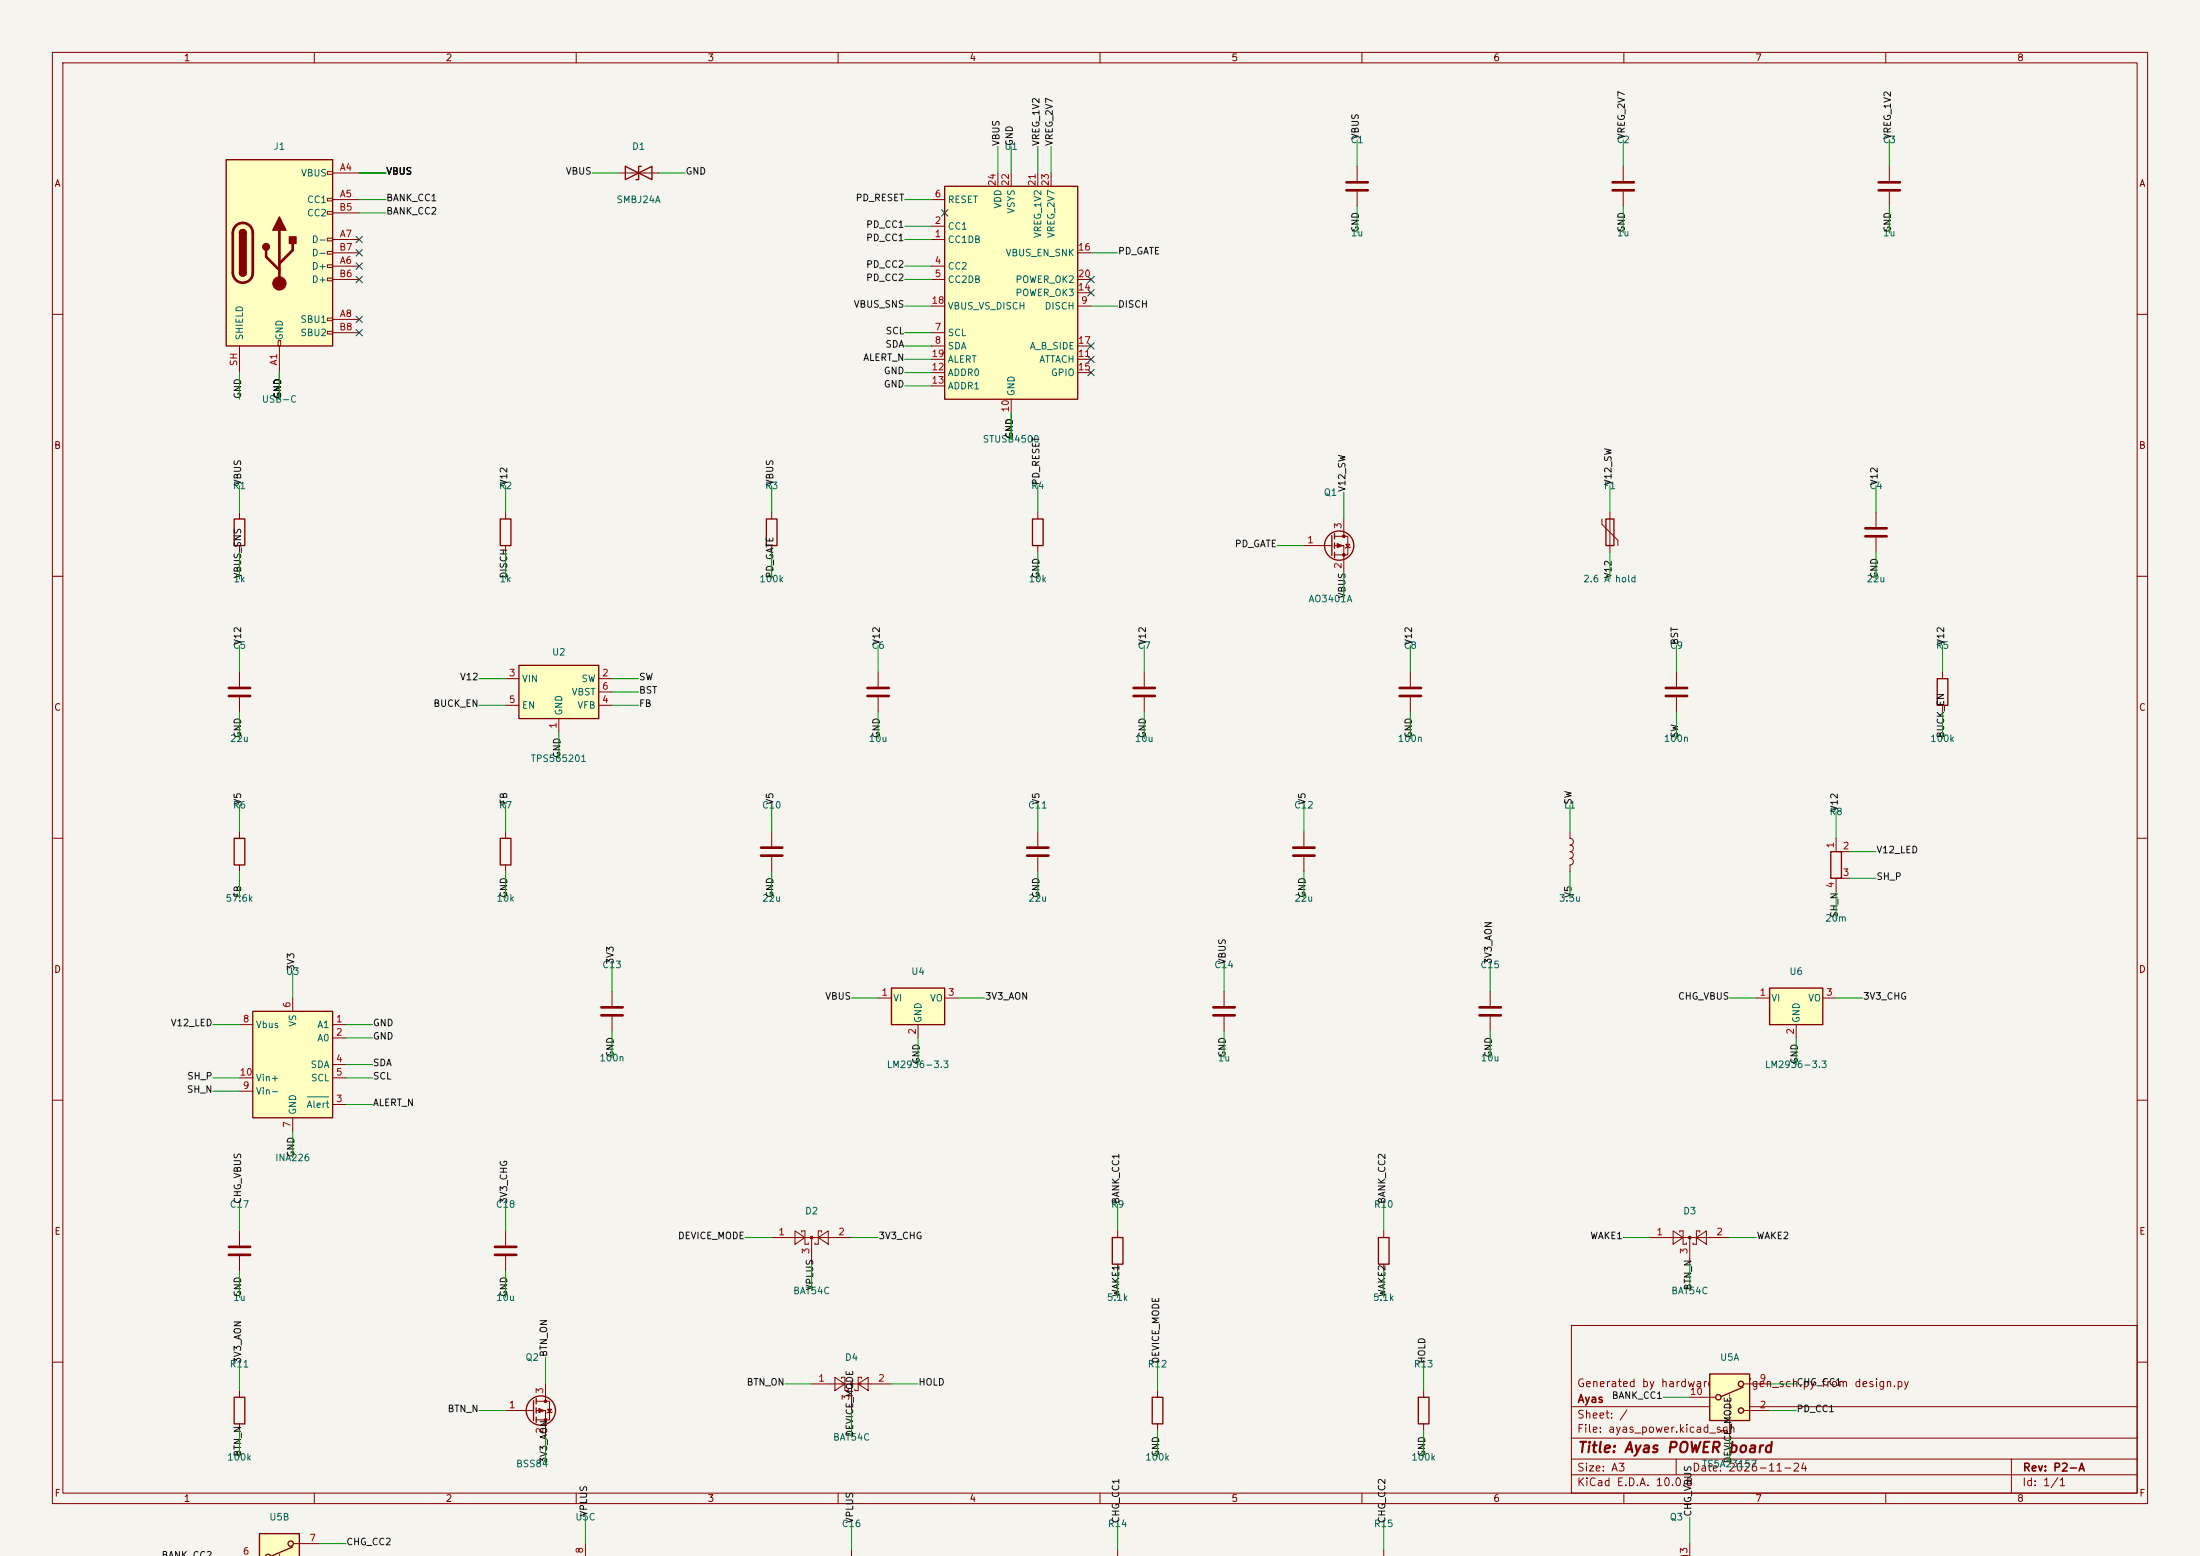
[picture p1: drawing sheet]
<svg xmlns="http://www.w3.org/2000/svg" width="420mm" height="297mm" viewBox="0 0 420 297" stroke-linecap="round" stroke-linejoin="round" font-family="sans-serif">
<path d="M0 0h420v297h-420z" fill="#f5f4ef" stroke="#f5f4ef" stroke-width=".19"/>
<g fill="none" stroke="#840000" stroke-width=".19">
<path d="M10 10h400v277h-400zM12 12h396v273h-396zM60 10v2M110 10v2M160 10v2M210 10v2M260 10v2M310 10v2M360 10v2M10 60h2M408 60h2M10 110h2"/>
<path d="M408 110h2M10 160h2M96.5 158.8v1.2M147.3 158.8v2.7M408 160h2M96.5 165.1v1.3M147.3 163.6v2.8M10 210h2M408 210h2M300 253h108v32h-108zM10 260h2M300 278.5h108"/>
<path d="M300 274.5h108M300 268.5h108M320 278.5v3M384 278.5v6.5M408 260h2M60 285v2M110 285v2M160 285v2M210 285v2M260 285v2M300 281.5h108M310 285v2"/>
<path d="M360 285v2"/>
</g>
<path d="M95.5 160h2v5.1h-2z" fill="none" stroke="#840000" stroke-width=".25"/>
<path d="M145.3 161.8h4.1M145.3 163.3h4.1" fill="none" stroke="#840000" stroke-width=".51"/>
<path d="M48.3 193h15.2v20.4h-15.2z" fill="#ffffc2"/>
<path d="M48.3 193h15.2v20.4h-15.2z" fill="none" stroke="#840000" stroke-width=".25"/>
<path d="M45.7 195.6h2.6M55.9 190.5v2.5M63.5 195.6h2.5M63.5 198.1h2.5M45.7 205.7h2.6M45.7 208.3h2.6M55.9 213.4v2.5M63.5 210.8h2.5M63.5 203.2h2.5M63.5 205.7h2.5" fill="none" stroke="#840000" stroke-width=".19"/>
<path d="M58.7 209.4h4.1" fill="none" stroke="#006464" stroke-width=".19"/>
<path d="M180.3 35.6h25.4v40.6h-25.4z" fill="#ffffc2"/>
<path d="M180.3 35.6h25.4v40.6h-25.4z" fill="none" stroke="#840000" stroke-width=".25"/>
<g fill="none" stroke="#840000" stroke-width=".19">
<path d="M177.8 38.1h2.5M190.5 33v2.6M193 33v2.6M198.1 33v2.6M200.7 33v2.6M177.8 45.7h2.5M177.8 43.2h2.5M177.8 50.8h2.5M177.8 53.3h2.5M177.8 58.4h2.5M205.7 53.3h2.6M205.7 58.4h2.6"/>
<path d="M205.7 55.9h2.6M205.7 48.3h2.6M177.8 63.5h2.5M177.8 66h2.5M177.8 68.6h2.5M177.8 71.1h2.5M177.8 73.7h2.5M193 76.2v2.5M205.7 66h2.6M205.7 68.6h2.6M205.7 71.1h2.6M116.8 189.2v2.8"/>
<path d="M116.8 194.1v2.8"/>
</g>
<path d="M114.8 192.3h4.1M114.8 193.8h4.1" fill="none" stroke="#840000" stroke-width=".51"/>
<path d="M170.2 188.6h10.1v7h-10.1z" fill="#ffffc2"/>
<g fill="none" stroke="#840000" stroke-width=".25">
<path d="M44.7 99.1h2v5h-2zM95.5 99.1h2v5h-2zM44.7 160h2v5.1h-2zM170.2 188.6h10.1v7h-10.1zM44.7 266.7h2v5.1h-2zM101.9 267.3v3.8M102.4 267v1M102.4 268.7v1M102.4 270.5v1"/>
<circle cx="103.3" cy="269.2" r="2.79"/>
</g>
<g fill="none" stroke="#840000" stroke-width=".19">
<path d="M45.7 97.8v1.3M96.5 97.8v1.3M45.7 104.1v1.3M96.5 104.1v1.3M45.7 128.3v2.8M45.7 133.1v2.8M45.7 158.8v1.2M45.7 165.1v1.3M167.6 190.5h2.6M175.3 195.6v2.5M180.3 190.5h2.6M45.7 234.9v2.8"/>
<path d="M45.7 239.8v2.8M96.5 234.9v2.8M96.5 239.8v2.8M147.3 236.2h15.3M151.8 234.9l1.9 1.3-1.9 1.3zM153 235.2v-.3h.7v2.6h.6v-.3M154.9 236.2v5.1M156.2 236.2l1.9-1.3v2.6zM156.8 235.2v-.3h-.6v2.6h-.6v-.3M45.7 265.4v1.3M45.7 271.8v1.2M96.5 269.2h5.4"/>
<path d="M102.4 267.5h2.5v3.5h-2.5M102.4 269.2h1.7v5.1M104.1 264.2v3.3M104.5 269h.8l-.4 .6zM105.4 269.5l-1 .2"/>
</g>
<path d="M43.7 131.3h4.1M43.7 132.8h4.1M43.7 238h4.1M43.7 239.5h4.1M94.5 238h4.1M94.5 239.5h4.1" fill="none" stroke="#840000" stroke-width=".51"/>
<g fill="#840000" stroke="#840000" stroke-width=".19">
<path d="M102.9 268.9l1 .3-1 .4z"/>
<circle cx="104.1" cy="267.5" r=".25"/>
<circle cx="104.1" cy="271" r=".25"/>
<circle cx="154.9" cy="236.2" r=".25"/>
</g>
<path d="M99.1 127h15.2v10.2h-15.2z" fill="#ffffc2"/>
<path d="M119.4 31.8v2.5l5.1-2.5v2.5zM122.4 31.8h-.5v2.5h-.5M146.3 99.1h2v5h-2zM99.1 127h15.2v10.2h-15.2z" fill="none" stroke="#840000" stroke-width=".25"/>
<g fill="none" stroke="#840000" stroke-width=".19">
<path d="M118.1 33h7.6M259.1 31.8v2.7M259.1 36.6v2.8M147.3 97.8v1.3M147.3 104.1v1.3M96.5 129.5h2.6M96.5 134.6h2.6M106.7 137.2v2.5M114.3 129.5h2.5M114.3 134.6h2.5M114.3 132.1h2.5M167.6 128.3v2.8"/>
<path d="M167.6 133.1v2.8M154.9 264.2h15.3M159.4 262.9l1.9 1.3-1.9 1.2zM160.7 263.1v-.2h.6v2.5h.6v-.2M162.6 264.2v5M163.8 264.2l1.9-1.3v2.5zM164.5 263.1v-.2h-.7v2.5h-.6v-.2M111.8 294.6v2.5M162.6 295.9v1.2"/>
</g>
<path d="M257 34.8h4.1M257 36.3h4.1M165.6 131.3h4.1M165.6 132.8h4.1" fill="none" stroke="#840000" stroke-width=".51"/>
<circle cx="162.6" cy="264.2" r=".25" fill="#840000" stroke="#840000" stroke-width=".19"/>
<path d="M43.2 30.5h20.3v35.5h-20.3z" fill="#ffffc2"/>
<g fill="none" stroke="#840000" stroke-width=".19">
<path d="M62.5 32.8h1v.5h-1zM62.5 37.8h1v.6h-1zM63.5 33h5.1M63.5 38.1h5.1M309.9 31.8v2.7M309.9 36.6v2.8M360.7 31.8v2.7M360.7 36.6v2.8M62.5 40.4h1v.5h-1zM62.5 45.5h1v.5h-1zM62.5 48h1v.5h-1zM62.5 50.5h1v.6h-1z"/>
<path d="M62.5 53.1h1v.5h-1zM63.5 50.8h5.1M63.5 45.7h5.1M63.5 40.6h5.1M63.5 53.3h5.1M63.5 48.3h5.1M45.7 66v5.1M53.1 65h.5v1h-.5zM53.3 66v5.1M62.5 60.7h1v.5h-1zM62.5 63.2h1v.6h-1zM63.5 61h5.1"/>
<path d="M63.5 63.5h5.1M198.1 97.8v1.3M256.5 99.1v3.3M198.1 104.1v1.3M248.9 104.1h5.4M254.8 102.4h2.5v3.5h-2.5M254.8 104.1h1.7v5.1M256.9 103.9h.8l-.4 .6zM257.8 104.4l-1 .2M213.4 234.9v1.3M213.4 241.3v1.3M322.6 294.6v2.5"/>
</g>
<g fill="none" stroke="#840000" stroke-width=".25">
<path d="M43.2 30.5h20.3v35.5h-20.3zM45.7 44.5a.64 .64 0 0 1 .7-.7 .64 .64 0 0 1 .6 .7M45.7 52.1a.64 .64 0 0 0 .7 .6 .64 .64 0 0 0 .6-.6M197.1 99.1h2v5h-2zM254.3 102.2v3.8M254.8 101.9v1M254.8 103.6v1M254.8 105.4v1M212.3 236.2h2.1v5.1h-2.1zM320.9 297.1l.8-.2 .8 .2"/>
<circle cx="255.7" cy="104.1" r="2.79"/>
</g>
<path d="M307.8 34.8h4.1M307.8 36.3h4.1M358.6 34.8h4.1M358.6 36.3h4.1M45 43.1a1.9 1.9 0 0 1 2.1-.4 1.9 1.9 0 0 1 1.2 1.8v7.6a1.91 1.91 0 0 1-1.9 1.9 1.91 1.91 0 0 1-2-1.9l.1-7.8 .1-.6zM50.8 47.8v1.2l2.5 2.6M53.3 43.9v10.2M55.9 46.5v1.3l-2.6 2.5" fill="none" stroke="#840000" stroke-width=".51"/>
<g fill="#840000" stroke="#840000" stroke-width=".25">
<path d="M45.7 44.5h1.3v7.6h-1.3z"/>
<path d="M45.9 44a.64 .64 0 0 1 .7-.1 .64 .64 0 0 1 .4 .6h-1.3z"/>
<path d="M45.7 52.1h1.3a.64 .64 0 0 1-.6 .6 .64 .64 0 0 1-.7-.6z"/>
<path d="M53.3 41.4l1.3 2.5h-2.5z"/>
<path d="M55.2 45.2h1.3v1.3h-1.3z"/>
<circle cx="50.8" cy="47.1" r=".63"/>
</g>
<g fill="#840000" stroke="#840000" stroke-width=".19">
<path d="M255.3 103.8l1 .3-1 .4z"/>
<circle cx="53.3" cy="54.1" r="1.27"/>
<circle cx="256.5" cy="102.4" r=".25"/>
<circle cx="256.5" cy="105.9" r=".25"/>
</g>
<path d="M326.4 262.3h7.6v8.8h-7.6z" fill="#ffffc2"/>
<g fill="none" stroke="#840000" stroke-width=".19">
<path d="M305.8 99.1v1l3.1 3v1M307.3 97.8v7.6M218.4 128.3v2.8M218.4 133.1v2.8M269.2 128.3v2.8M269.2 133.1v2.8M198.1 158.8v2.7M248.9 158.8v2.7M299.7 158.8v1.2a.64 .64 0 0 1 .7 .7 .64 .64 0 0 1-.7 .6M198.1 163.6v2.8M248.9 163.6v2.8M299.7 161.3a.64 .64 0 0 1 .7 .6 .64 .64 0 0 1-.7 .7 .64 .64 0 0 1 .7 .6 .64 .64 0 0 1-.7 .6 .64 .64 0 0 1 .7 .7 .64 .64 0 0 1-.7 .6"/>
<path d="M299.7 165.1v1.3M233.7 189.2v2.8M233.7 194.1v2.8M284.5 189.2v2.8M284.5 194.1v2.8M264.2 234.9v1.3M315 236.2h15.2M319.4 234.9l1.9 1.3-1.9 1.3zM320.7 235.2v-.3h.6v2.6h.6v-.3M322.6 236.2v5.1M323.8 236.2l2-1.3v2.6zM324.5 235.2v-.3h-.7v2.6h-.6v-.3"/>
<path d="M264.2 241.3v1.3M221 265.4v1.3M221 271.8v1.2M271.8 265.4v1.3M271.8 271.8v1.2M322.6 266.7h4.8M330.2 266.2v.2M330.2 266.7v.3M330.2 267.2v.3M330.2 267.7v.3M330.2 268.2v.3M330.2 268.7v.3"/>
<path d="M330.2 269.2v.3M330.2 269.7v.3M330.2 270.3v.2M330.2 270.8v.2M330.2 271.3v3M333 264.2h4.8M333 269.2h4.8M213.4 295.9v1.2M264.2 295.9v1.2"/>
</g>
<g fill="none" stroke="#840000" stroke-width=".25">
<path d="M306.6 99.1h1.5v5h-1.5zM263.1 236.2h2.1v5.1h-2.1zM220 266.7h2v5.1h-2zM270.8 266.7h2v5.1h-2zM326.4 262.3h7.6v8.8h-7.6zM332.7 264.8l-4.2 1.8"/>
<circle cx="328" cy="266.7" r=".51"/>
<circle cx="332.4" cy="264.2" r=".51"/>
<circle cx="332.4" cy="269.2" r=".51"/>
</g>
<path d="M216.4 131.3h4.1M216.4 132.8h4.1M267.2 131.3h4.1M267.2 132.8h4.1M196.1 161.8h4.1M196.1 163.3h4.1M246.9 161.8h4.1M246.9 163.3h4.1M231.6 192.3h4.1M231.6 193.8h4.1M282.4 192.3h4.1M282.4 193.8h4.1" fill="none" stroke="#840000" stroke-width=".51"/>
<circle cx="322.6" cy="236.2" r=".25" fill="#840000" stroke="#840000" stroke-width=".19"/>
<path d="M49.5 292.7h7.6v4.4h-7.6z" fill="#ffffc2"/>
<g fill="none" stroke="#840000" stroke-width=".25">
<path d="M349.5 162.6h2v5h-2zM49.5 297.1v-4.4h7.6v4.4M50.7 297.1a.48 .48 0 0 1 .5-.4 .48 .48 0 0 1 .5 .4M55.9 295.3l-4.2 1.8"/>
<circle cx="55.5" cy="294.6" r=".51"/>
</g>
<path d="M358.1 97.8v2.8M358.1 102.6v2.8M350.5 160v2.6h2.6M353.1 167.6h-2.6v2.6M53.3 296.7v.2M56.1 294.6h4.9" fill="none" stroke="#840000" stroke-width=".19"/>
<path d="M356.1 100.8h4.1M356.1 102.4h4.1" fill="none" stroke="#840000" stroke-width=".51"/>
<path d="M337.8 188.6h10.2v7h-10.2z" fill="#ffffc2"/>
<path d="M369.8 129.5h2.1v5.1h-2.1zM337.8 188.6h10.2v7h-10.2z" fill="none" stroke="#840000" stroke-width=".25"/>
<path d="M320 128.3v2.8M320 133.1v2.8M370.8 128.3v1.2M370.8 134.6v1.3M335.3 190.5h2.5M342.9 195.6v2.5M348 190.5h2.5" fill="none" stroke="#840000" stroke-width=".19"/>
<path d="M318 131.3h4.1M318 132.8h4.1" fill="none" stroke="#840000" stroke-width=".51"/>
<g fill="none" stroke="#009600" stroke-width=".19">
<path d="M68.6 38.1h5.1M68.6 33h5.1M113 33h5.1M125.7 33h5.1M172.7 38.1h5.1M190.5 27.9v5.1M193 27.9v5.1M198.1 27.9v5.1M200.7 27.9v5.1M259.1 26.7v5.1M259.1 39.4v5.1M309.9 26.7v5.1"/>
<path d="M309.9 39.4v5.1M360.7 26.7v5.1M360.7 39.4v5.1M68.6 40.6h5.1M172.7 43.2h5.1M172.7 58.4h5.1M172.7 53.3h5.1M172.7 50.8h5.1M172.7 45.7h5.1M208.3 58.4h5.1M208.3 48.3h5.1M45.7 71.1v5.1"/>
<path d="M53.3 71.1v5.1M172.7 68.6h5.1M172.7 63.5h5.1M172.7 66h5.1M172.7 71.1h5.1M172.7 73.7h5.1M193 78.7v5.1M45.7 92.7v5.1M96.5 92.7v5.1M147.3 92.7v5.1M198.1 92.7v5.1M256.5 94v5.1"/>
<path d="M307.3 92.7v5.1M358.1 92.7v5.1M45.7 105.4v5.1M96.5 105.4v5.1M147.3 105.4v5.1M198.1 105.4v5.1M243.8 104.1h5.1M256.5 109.2v5.1M307.3 105.4v5.1M358.1 105.4v5.1M45.7 123.2v5.1M45.7 135.9v5.1"/>
<path d="M91.4 129.5h5.1M91.4 134.6h5.1M106.7 139.7v5.1M116.8 132.1h5.1M116.8 129.5h5.1M116.8 134.6h5.1M167.6 123.2v5.1M167.6 135.9v5.1M218.4 123.2v5.1M218.4 135.9v5.1M269.2 123.2v5.1M269.2 135.9v5.1"/>
<path d="M320 123.2v5.1M320 135.9v5.1M370.8 123.2v5.1M370.8 135.9v5.1M45.7 153.7v5.1M96.5 153.7v5.1M147.3 153.7v5.1M198.1 153.7v5.1M248.9 153.7v5.1M299.7 153.7v5.1M350.5 154.9v5.1M45.7 166.4v5.1"/>
<path d="M96.5 166.4v5.1M147.3 166.4v5.1M198.1 166.4v5.1M248.9 166.4v5.1M299.7 166.4v5.1M350.5 170.2v5.1M353.1 162.6h5M353.1 167.6h5M40.6 195.6h5.1M55.9 185.4v5.1M66 198.1h5.1M66 195.6h5.1"/>
<path d="M116.8 184.2v5M116.8 196.9v5M162.6 190.5h5M175.3 198.1v5.1M182.9 190.5h5.1M233.7 184.2v5M233.7 196.9v5M284.5 184.2v5M284.5 196.9v5M330.2 190.5h5.1M342.9 198.1v5.1M350.5 190.5h5.1"/>
<path d="M40.6 205.7h5.1M40.6 208.3h5.1M55.9 215.9v5.1M66 203.2h5.1M66 210.8h5.1M66 205.7h5.1M45.7 229.9v5M96.5 229.9v5M142.2 236.2h5.1M162.6 236.2h5M213.4 229.9v5M264.2 229.9v5"/>
<path d="M309.9 236.2h5.1M330.2 236.2h5.1M45.7 242.6v5M96.5 242.6v5M104.1 259.1v5.1M154.9 241.3v5.1M213.4 242.6v5M264.2 242.6v5M322.6 241.3v5.1M45.7 260.3v5.1M45.7 273v5.1M91.4 269.2h5.1"/>
<path d="M104.1 274.3v5.1M149.9 264.2h5M162.6 269.2v5.1M170.2 264.2h5.1M221 260.3v5.1M221 273v5.1M271.8 260.3v5.1M271.8 273v5.1M317.5 266.7h5.1M330.2 274.3v5.1M337.8 269.2h5.1M337.8 264.2h5.1"/>
<path d="M61 294.6h5M111.8 289.6v5M162.6 290.8v5.1M213.4 290.8v5.1M264.2 290.8v5.1M322.6 289.6v5"/>
</g>
<g fill="none" stroke="#000084" stroke-width=".19">
<path d="M68 50.2l1.2 1.2M68 52.7l1.2 1.2M68 47.7l1.2 1.2M68 45.1l1.2 1.2M69.2 50.2l-1.2 1.2M69.2 52.7l-1.2 1.2M69.2 47.7l-1.2 1.2M69.2 45.1l-1.2 1.2M179.7 40l1.2 1.2M180.9 40l-1.2 1.2M207.7 55.3l1.2 1.2M207.7 52.7l1.2 1.2"/>
<path d="M208.9 55.3l-1.2 1.2M208.9 52.7l-1.2 1.2M68 62.9l1.2 1.2M68 60.4l1.2 1.2M69.2 62.9l-1.2 1.2M69.2 60.4l-1.2 1.2M207.7 68l1.2 1.2M207.7 65.4l1.2 1.2M207.7 70.5l1.2 1.2M208.9 68l-1.2 1.2M208.9 65.4l-1.2 1.2M208.9 70.5l-1.2 1.2"/>
</g>
<text font-size="2" fill="#840000" x="301" y="277.8">Title: Ayas POWER board</text>
<g font-size="1.5" fill="#840000">
<text x="300.9" y="265.1">Generated by hardware/pcb/gen_sch.py from design.py</text>
<text x="301" y="268.1">Ayas</text>
<text x="300.9" y="273.8">File: ayas_power.kicad_sch</text>
<text x="300.9" y="271.1">Sheet: /</text>
<text x="300.9" y="281.2">Size: A3</text>
<text x="322.9" y="281.2">Date: 2026-11-24</text>
<text x="386" y="281.2">Rev: P2-A</text>
<text x="300.9" y="284">KiCad E.D.A. 10.0.8</text>
<text x="385.9" y="284">Id: 1/1</text>
</g>
<g font-size="1.3" fill="#840000">
<text x="35" y="12">1</text>
<text x="85" y="12">2</text>
<text x="135" y="12">3</text>
<text x="185" y="12">4</text>
<text x="235" y="12">5</text>
<text x="285" y="12">6</text>
<text x="335" y="12">7</text>
<text x="385" y="12">8</text>
<text x="10.3" y="36">A</text>
<text x="408.3" y="36">A</text>
<text x="10.2" y="86">B</text>
<text x="408.2" y="86">B</text>
<text x="10.2" y="136">C</text>
<text x="408.2" y="136">C</text>
<text x="10.2" y="186">D</text>
<text x="408.2" y="186">D</text>
<text x="10.3" y="236">E</text>
<text x="408.3" y="236">E</text>
<text x="10.3" y="286">F</text>
<text x="35" y="287">1</text>
<text x="85" y="287">2</text>
<text x="135" y="287">3</text>
<text x="185" y="287">4</text>
<text x="235" y="287">5</text>
<text x="285" y="287">6</text>
<text x="335" y="287">7</text>
<text x="385" y="287">8</text>
<text x="408.3" y="286">F</text>
</g>
<g font-size="1.3" fill="#006464">
<text x="52.1" y="28.9">J1</text>
<text x="120.6" y="28.9">D1</text>
<text x="191.6" y="28.9">U1</text>
<text x="257.7" y="27.6">C1</text>
<text x="308.5" y="27.6">C2</text>
<text x="359.3" y="27.6">C3</text>
<text x="57.4" y="34">VBUS</text>
<text x="58.5" y="39.1">CC1</text>
<text x="58.5" y="41.6">CC2</text>
<text x="117.6" y="39.1">SMBJ24A</text>
<text x="180.8" y="39.1">RESET</text>
<text x="191.5" y="39.9" transform="rotate(-90 191.5 39.9)">VDD</text>
<text x="194" y="40.9" transform="rotate(-90 194 40.9)">VSYS</text>
<text x="59.4" y="46.7">D-</text>
<text x="180.8" y="46.7">CC1DB</text>
<text x="180.8" y="44.1">CC1</text>
<text x="199.1" y="45.5" transform="rotate(-90 199.1 45.5)">VREG_1V2</text>
<text x="201.6" y="45.5" transform="rotate(-90 201.6 45.5)">VREG_2V7</text>
<text x="257.8" y="45.4">1u</text>
<text x="308.6" y="45.4">1u</text>
<text x="359.4" y="45.4">1u</text>
<text x="59.4" y="51.8">D+</text>
<text x="59.4" y="49.2">D-</text>
<text x="180.8" y="51.8">CC2</text>
<text x="191.9" y="49.2">VBUS_EN_SNK</text>
<text x="59.4" y="54.3">D+</text>
<text x="180.8" y="54.3">CC2DB</text>
<text x="180.8" y="59.4">VBUS_VS_DISCH</text>
<text x="193.8" y="56.8">POWER_OK3</text>
<text x="193.8" y="54.3">POWER_OK2</text>
<text x="199.3" y="59.4">DISCH</text>
<text x="46.7" y="65.1" transform="rotate(-90 46.7 65.1)">SHIELD</text>
<text x="54.3" y="65.1" transform="rotate(-90 54.3 65.1)">GND</text>
<text x="57.2" y="61.9">SBU1</text>
<text x="57.2" y="64.5">SBU2</text>
<text x="180.8" y="64.5">SCL</text>
<text x="180.8" y="67">SDA</text>
<text x="180.8" y="69.5">ALERT</text>
<text x="196.5" y="67">A_B_SIDE</text>
<text x="198.3" y="69.5">ATTACH</text>
<text x="49.9" y="77.2">USB-C</text>
<text x="180.8" y="72.1">ADDR0</text>
<text x="180.8" y="74.6">ADDR1</text>
<text x="194" y="75.7" transform="rotate(-90 194 75.7)">GND</text>
<text x="200.5" y="72.1">GPIO</text>
<text x="187.5" y="84.8">STUSB4500</text>
<text x="44.4" y="93.7">R1</text>
<text x="95.2" y="93.7">R2</text>
<text x="146" y="93.7">R3</text>
<text x="196.8" y="93.7">R4</text>
<text x="252.6" y="94.9">Q1</text>
<text x="306.1" y="93.7">F1</text>
<text x="356.8" y="93.7">C4</text>
<text x="44.5" y="111.5">1k</text>
<text x="95.3" y="111.5">1k</text>
<text x="144.9" y="111.5">100k</text>
<text x="196.3" y="111.5">10k</text>
<text x="302.1" y="111.5">2.6 A hold</text>
<text x="356.2" y="111.5">22u</text>
<text x="249.7" y="115.3">AO3401A</text>
<text x="44.4" y="124.2">C5</text>
<text x="105.3" y="125.4">U2</text>
<text x="166.3" y="124.2">C6</text>
<text x="217.1" y="124.2">C7</text>
<text x="267.9" y="124.2">C8</text>
<text x="318.7" y="124.2">C9</text>
<text x="369.5" y="124.2">R5</text>
<text x="99.5" y="130.5">VIN</text>
<text x="110.9" y="130.5">SW</text>
<text x="99.5" y="135.6">EN</text>
<text x="107.6" y="136.7" transform="rotate(-90 107.6 136.7)">GND</text>
<text x="109" y="133">VBST</text>
<text x="110.1" y="135.6">VFB</text>
<text x="43.8" y="141.9">22u</text>
<text x="165.7" y="141.9">10u</text>
<text x="216.5" y="141.9">10u</text>
<text x="266.7" y="141.9">100n</text>
<text x="317.5" y="141.9">100n</text>
<text x="368.4" y="141.9">100k</text>
<text x="101.2" y="145.7">TPS565201</text>
<text x="44.4" y="154.6">R6</text>
<text x="95.2" y="154.6">R7</text>
<text x="145.3" y="154.6">C10</text>
<text x="196.1" y="154.6">C11</text>
<text x="246.9" y="154.6">C12</text>
<text x="298.5" y="154.6">L1</text>
<text x="349.2" y="155.9">R8</text>
<text x="43" y="172.4">57.6k</text>
<text x="94.7" y="172.4">10k</text>
<text x="145.4" y="172.4">22u</text>
<text x="196.2" y="172.4">22u</text>
<text x="247" y="172.4">22u</text>
<text x="297.5" y="172.4">3.3u</text>
<text x="348.3" y="176.2">20m</text>
<text x="114.9" y="185.1">C13</text>
<text x="231.7" y="185.1">C14</text>
<text x="282.5" y="185.1">C15</text>
<text x="54.5" y="186.4">U3</text>
<text x="170.4" y="191.5">VI</text>
<text x="173.9" y="186.4">U4</text>
<text x="177.4" y="191.5">VO</text>
<text x="338" y="191.5">VI</text>
<text x="341.5" y="186.4">U6</text>
<text x="345.1" y="191.5">VO</text>
<text x="48.7" y="196.5">Vbus</text>
<text x="56.8" y="196.1" transform="rotate(-90 56.8 196.1)">VS</text>
<text x="60.5" y="196.5">A1</text>
<text x="176.2" y="195.4" transform="rotate(-90 176.2 195.4)">GND</text>
<text x="343.9" y="195.4" transform="rotate(-90 343.9 195.4)">GND</text>
<text x="60.5" y="199.1">A0</text>
<text x="114.3" y="202.9">100n</text>
<text x="232.4" y="202.9">1u</text>
<text x="282.6" y="202.9">10u</text>
<text x="48.7" y="209.2">Vin-</text>
<text x="48.7" y="206.7">Vin+</text>
<text x="59.2" y="204.2">SDA</text>
<text x="59.3" y="206.7">SCL</text>
<text x="169.2" y="204.2">LM2936-3.3</text>
<text x="336.8" y="204.2">LM2936-3.3</text>
<text x="56.8" y="212.9" transform="rotate(-90 56.8 212.9)">GND</text>
<text x="58.4" y="211.8">Alert</text>
<text x="52.4" y="221.9">INA226</text>
<text x="43.7" y="230.8">C17</text>
<text x="94.5" y="230.8">C18</text>
<text x="153.6" y="232.1">D2</text>
<text x="212" y="230.8">R9</text>
<text x="262.2" y="230.8">R10</text>
<text x="321.2" y="232.1">D3</text>
<text x="44.4" y="248.6">1u</text>
<text x="94.6" y="248.6">10u</text>
<text x="151.3" y="247.3">BAT54C</text>
<text x="211.2" y="248.6">5.1k</text>
<text x="262" y="248.6">5.1k</text>
<text x="318.9" y="247.3">BAT54C</text>
<text x="43.7" y="261.3">R11</text>
<text x="100.2" y="260">Q2</text>
<text x="161.2" y="260">D4</text>
<text x="219" y="261.3">R12</text>
<text x="269.8" y="261.3">R13</text>
<text x="328.3" y="260">U5A</text>
<text x="158.9" y="275.3">BAT54C</text>
<text x="43.3" y="279.1">100k</text>
<text x="98.4" y="280.4">BSS84</text>
<text x="218.5" y="279.1">100k</text>
<text x="269.3" y="279.1">100k</text>
<text x="324.8" y="280.4">TS5A23157</text>
<text x="51.3" y="290.5">U5B</text>
<text x="109.7" y="290.5">U5C</text>
<text x="160.6" y="291.8">C16</text>
<text x="211.4" y="291.8">R14</text>
<text x="262.2" y="291.8">R15</text>
<text x="318.6" y="290.5">Q3</text>
</g>
<g font-size="1.3" fill="#0f0f0f">
<text x="191.1" y="28" transform="rotate(-90 191.1 28)">VBUS</text>
<text x="193.7" y="28" transform="rotate(-90 193.7 28)">GND</text>
<text x="198.7" y="28" transform="rotate(-90 198.7 28)">VREG_1V2</text>
<text x="201.3" y="28" transform="rotate(-90 201.3 28)">VREG_2V7</text>
<text x="259.7" y="26.7" transform="rotate(-90 259.7 26.7)">VBUS</text>
<text x="310.5" y="26.7" transform="rotate(-90 310.5 26.7)">VREG_2V7</text>
<text x="361.3" y="26.7" transform="rotate(-90 361.3 26.7)">VREG_1V2</text>
<text x="73.6" y="33.6">VBUS</text>
<text x="107.9" y="33.6">VBUS</text>
<text x="130.8" y="33.6">GND</text>
<text x="73.6" y="41.3">BANK_CC2</text>
<text x="73.6" y="38.7">BANK_CC1</text>
<text x="163.2" y="38.7">PD_RESET</text>
<text x="165.2" y="46.3">PD_CC1</text>
<text x="165.2" y="43.8">PD_CC1</text>
<text x="259.7" y="44.5" transform="rotate(-90 259.7 44.5)">GND</text>
<text x="310.5" y="44.5" transform="rotate(-90 310.5 44.5)">GND</text>
<text x="361.3" y="44.5" transform="rotate(-90 361.3 44.5)">GND</text>
<text x="165.2" y="51.4">PD_CC2</text>
<text x="165.2" y="54">PD_CC2</text>
<text x="213.3" y="48.9">PD_GATE</text>
<text x="162.9" y="59">VBUS_SNS</text>
<text x="213.3" y="59">DISCH</text>
<text x="169" y="64.1">SCL</text>
<text x="164.7" y="69.2">ALERT_N</text>
<text x="168.6" y="71.7">GND</text>
<text x="168.9" y="66.7">SDA</text>
<text x="46.3" y="76.2" transform="rotate(-90 46.3 76.2)">GND</text>
<text x="54" y="76.2" transform="rotate(-90 54 76.2)">GND</text>
<text x="168.6" y="74.3">GND</text>
<text x="193.7" y="83.8" transform="rotate(-90 193.7 83.8)">GND</text>
<text x="46.3" y="92.7" transform="rotate(-90 46.3 92.7)">VBUS</text>
<text x="97.1" y="92.7" transform="rotate(-90 97.1 92.7)">V12</text>
<text x="147.9" y="92.7" transform="rotate(-90 147.9 92.7)">VBUS</text>
<text x="198.7" y="92.7" transform="rotate(-90 198.7 92.7)">PD_RESET</text>
<text x="257.2" y="94" transform="rotate(-90 257.2 94)">V12_SW</text>
<text x="308" y="92.7" transform="rotate(-90 308 92.7)">V12_SW</text>
<text x="358.8" y="92.7" transform="rotate(-90 358.8 92.7)">V12</text>
<text x="235.6" y="104.8">PD_GATE</text>
<text x="46.3" y="110.5" transform="rotate(-90 46.3 110.5)">VBUS_SNS</text>
<text x="97.1" y="110.5" transform="rotate(-90 97.1 110.5)">DISCH</text>
<text x="147.9" y="110.5" transform="rotate(-90 147.9 110.5)">PD_GATE</text>
<text x="198.7" y="110.5" transform="rotate(-90 198.7 110.5)">GND</text>
<text x="308" y="110.5" transform="rotate(-90 308 110.5)">V12</text>
<text x="358.8" y="110.5" transform="rotate(-90 358.8 110.5)">GND</text>
<text x="257.2" y="114.3" transform="rotate(-90 257.2 114.3)">VBUS</text>
<text x="46.3" y="123.2" transform="rotate(-90 46.3 123.2)">V12</text>
<text x="168.3" y="123.2" transform="rotate(-90 168.3 123.2)">V12</text>
<text x="219.1" y="123.2" transform="rotate(-90 219.1 123.2)">V12</text>
<text x="269.9" y="123.2" transform="rotate(-90 269.9 123.2)">V12</text>
<text x="320.7" y="123.2" transform="rotate(-90 320.7 123.2)">BST</text>
<text x="371.5" y="123.2" transform="rotate(-90 371.5 123.2)">V12</text>
<text x="87.7" y="130.2">V12</text>
<text x="121.9" y="130.2">SW</text>
<text x="82.6" y="135.2">BUCK_EN</text>
<text x="121.9" y="132.7">BST</text>
<text x="121.9" y="135.2">FB</text>
<text x="46.3" y="141" transform="rotate(-90 46.3 141)">GND</text>
<text x="168.3" y="141" transform="rotate(-90 168.3 141)">GND</text>
<text x="219.1" y="141" transform="rotate(-90 219.1 141)">GND</text>
<text x="269.9" y="141" transform="rotate(-90 269.9 141)">GND</text>
<text x="320.7" y="141" transform="rotate(-90 320.7 141)">SW</text>
<text x="371.5" y="141" transform="rotate(-90 371.5 141)">BUCK_EN</text>
<text x="107.3" y="144.8" transform="rotate(-90 107.3 144.8)">GND</text>
<text x="46.3" y="153.7" transform="rotate(-90 46.3 153.7)">V5</text>
<text x="97.1" y="153.7" transform="rotate(-90 97.1 153.7)">FB</text>
<text x="147.9" y="153.7" transform="rotate(-90 147.9 153.7)">V5</text>
<text x="198.7" y="153.7" transform="rotate(-90 198.7 153.7)">V5</text>
<text x="249.5" y="153.7" transform="rotate(-90 249.5 153.7)">V5</text>
<text x="300.3" y="153.7" transform="rotate(-90 300.3 153.7)">SW</text>
<text x="351.1" y="155" transform="rotate(-90 351.1 155)">V12</text>
<text x="358.1" y="163.2">V12_LED</text>
<text x="46.3" y="171.5" transform="rotate(-90 46.3 171.5)">FB</text>
<text x="97.1" y="171.5" transform="rotate(-90 97.1 171.5)">GND</text>
<text x="147.9" y="171.5" transform="rotate(-90 147.9 171.5)">GND</text>
<text x="198.7" y="171.5" transform="rotate(-90 198.7 171.5)">GND</text>
<text x="249.5" y="171.5" transform="rotate(-90 249.5 171.5)">GND</text>
<text x="300.3" y="171.5" transform="rotate(-90 300.3 171.5)">V5</text>
<text x="358.1" y="168.3">SH_P</text>
<text x="351.1" y="175.3" transform="rotate(-90 351.1 175.3)">SH_N</text>
<text x="56.5" y="185.4" transform="rotate(-90 56.5 185.4)">3V3</text>
<text x="117.5" y="184.2" transform="rotate(-90 117.5 184.2)">3V3</text>
<text x="234.3" y="184.2" transform="rotate(-90 234.3 184.2)">VBUS</text>
<text x="285.1" y="184.2" transform="rotate(-90 285.1 184.2)">3V3_AON</text>
<text x="157.4" y="191.1">VBUS</text>
<text x="187.9" y="191.1">3V3_AON</text>
<text x="320.2" y="191.1">CHG_VBUS</text>
<text x="355.6" y="191.1">3V3_CHG</text>
<text x="32.5" y="196.2">V12_LED</text>
<text x="71.1" y="196.2">GND</text>
<text x="71.1" y="198.7">GND</text>
<text x="71.1" y="203.8">SDA</text>
<text x="117.5" y="202" transform="rotate(-90 117.5 202)">GND</text>
<text x="175.9" y="203.2" transform="rotate(-90 175.9 203.2)">GND</text>
<text x="234.3" y="202" transform="rotate(-90 234.3 202)">GND</text>
<text x="285.1" y="202" transform="rotate(-90 285.1 202)">GND</text>
<text x="343.5" y="203.2" transform="rotate(-90 343.5 203.2)">GND</text>
<text x="35.6" y="208.9">SH_N</text>
<text x="35.6" y="206.4">SH_P</text>
<text x="71.1" y="206.4">SCL</text>
<text x="71.1" y="211.4">ALERT_N</text>
<text x="56.5" y="221" transform="rotate(-90 56.5 221)">GND</text>
<text x="46.3" y="229.9" transform="rotate(-90 46.3 229.9)">CHG_VBUS</text>
<text x="97.1" y="229.9" transform="rotate(-90 97.1 229.9)">3V3_CHG</text>
<text x="214" y="229.9" transform="rotate(-90 214 229.9)">BANK_CC1</text>
<text x="264.8" y="229.9" transform="rotate(-90 264.8 229.9)">BANK_CC2</text>
<text x="129.3" y="236.8">DEVICE_MODE</text>
<text x="167.6" y="236.8">3V3_CHG</text>
<text x="303.5" y="236.8">WAKE1</text>
<text x="335.3" y="236.8">WAKE2</text>
<text x="46.3" y="247.7" transform="rotate(-90 46.3 247.7)">GND</text>
<text x="97.1" y="247.7" transform="rotate(-90 97.1 247.7)">GND</text>
<text x="155.6" y="246.4" transform="rotate(-90 155.6 246.4)">VPLUS</text>
<text x="214" y="247.7" transform="rotate(-90 214 247.7)">WAKE1</text>
<text x="264.8" y="247.7" transform="rotate(-90 264.8 247.7)">WAKE2</text>
<text x="323.2" y="246.4" transform="rotate(-90 323.2 246.4)">BTN_N</text>
<text x="46.3" y="260.4" transform="rotate(-90 46.3 260.4)">3V3_AON</text>
<text x="104.8" y="259.1" transform="rotate(-90 104.8 259.1)">BTN_ON</text>
<text x="221.6" y="260.4" transform="rotate(-90 221.6 260.4)">DEVICE_MODE</text>
<text x="272.4" y="260.4" transform="rotate(-90 272.4 260.4)">HOLD</text>
<text x="85.3" y="269.9">BTN_N</text>
<text x="142.4" y="264.8">BTN_ON</text>
<text x="175.2" y="264.8">HOLD</text>
<text x="307.6" y="267.3">BANK_CC1</text>
<text x="342.9" y="269.9">PD_CC1</text>
<text x="342.9" y="264.8">CHG_CC1</text>
<text x="163.2" y="274.3" transform="rotate(-90 163.2 274.3)">DEVICE_MODE</text>
<text x="46.3" y="278.2" transform="rotate(-90 46.3 278.2)">BTN_N</text>
<text x="104.8" y="279.4" transform="rotate(-90 104.8 279.4)">3V3_AON</text>
<text x="221.6" y="278.2" transform="rotate(-90 221.6 278.2)">GND</text>
<text x="272.4" y="278.2" transform="rotate(-90 272.4 278.2)">GND</text>
<text x="330.8" y="279.4" transform="rotate(-90 330.8 279.4)">DEVICE_MODE</text>
<text x="112.4" y="289.6" transform="rotate(-90 112.4 289.6)">VPLUS</text>
<text x="163.2" y="290.9" transform="rotate(-90 163.2 290.9)">VPLUS</text>
<text x="214" y="290.9" transform="rotate(-90 214 290.9)">CHG_CC1</text>
<text x="264.8" y="290.9" transform="rotate(-90 264.8 290.9)">CHG_CC2</text>
<text x="323.2" y="289.6" transform="rotate(-90 323.2 289.6)">CHG_VBUS</text>
<text x="30.7" y="297.8">BANK_CC2</text>
<text x="66" y="295.3">CHG_CC2</text>
</g>
<g font-size="1.3" fill="#a90000">
<text x="64.8" y="32.9">A4</text>
<text x="190.4" y="35.6" transform="rotate(-90 190.4 35.6)">24</text>
<text x="192.9" y="35.6" transform="rotate(-90 192.9 35.6)">22</text>
<text x="198" y="35.6" transform="rotate(-90 198 35.6)">21</text>
<text x="200.5" y="35.6" transform="rotate(-90 200.5 35.6)">23</text>
<text x="64.7" y="40.5">B5</text>
<text x="64.8" y="38">A5</text>
<text x="178.3" y="38">6</text>
<text x="64.8" y="45.6">A7</text>
<text x="178.3" y="45.6">1</text>
<text x="178.3" y="43">2</text>
<text x="64.7" y="53.2">B6</text>
<text x="64.7" y="48.1">B7</text>
<text x="64.8" y="50.7">A6</text>
<text x="178.3" y="50.7">4</text>
<text x="178.3" y="53.2">5</text>
<text x="205.7" y="48.1">16</text>
<text x="205.7" y="53.2">20</text>
<text x="177.7" y="58.3">18</text>
<text x="205.7" y="55.7">14</text>
<text x="206.3" y="58.3">9</text>
<text x="64.7" y="63.4">B8</text>
<text x="64.8" y="60.8">A8</text>
<text x="178.3" y="63.4">7</text>
<text x="178.3" y="65.9">8</text>
<text x="205.7" y="65.9">17</text>
<text x="45.6" y="70" transform="rotate(-90 45.6 70)">SH</text>
<text x="53.2" y="69.9" transform="rotate(-90 53.2 69.9)">A1</text>
<text x="177.7" y="71">12</text>
<text x="177.7" y="68.4">19</text>
<text x="205.7" y="68.4">11</text>
<text x="205.7" y="71">15</text>
<text x="177.7" y="73.5">13</text>
<text x="192.9" y="78.8" transform="rotate(-90 192.9 78.8)">10</text>
<text x="256.4" y="101.1" transform="rotate(-90 256.4 101.1)">3</text>
<text x="249.5" y="104">1</text>
<text x="256.4" y="108.7" transform="rotate(-90 256.4 108.7)">2</text>
<text x="97.1" y="129.4">3</text>
<text x="114.8" y="129.4">2</text>
<text x="114.8" y="131.9">6</text>
<text x="97.1" y="134.5">5</text>
<text x="114.8" y="134.5">4</text>
<text x="106.5" y="139.2" transform="rotate(-90 106.5 139.2)">1</text>
<text x="350.4" y="162" transform="rotate(-90 350.4 162)">1</text>
<text x="351.7" y="162.4">2</text>
<text x="351.7" y="167.5">3</text>
<text x="350.4" y="169.6" transform="rotate(-90 350.4 169.6)">4</text>
<text x="168.2" y="190.4">1</text>
<text x="180.9" y="190.4">3</text>
<text x="335.8" y="190.4">1</text>
<text x="348.5" y="190.4">3</text>
<text x="46.3" y="195.4">8</text>
<text x="55.7" y="192.5" transform="rotate(-90 55.7 192.5)">6</text>
<text x="64" y="195.4">1</text>
<text x="64" y="198">2</text>
<text x="175.1" y="197.6" transform="rotate(-90 175.1 197.6)">2</text>
<text x="342.8" y="197.6" transform="rotate(-90 342.8 197.6)">2</text>
<text x="64" y="203.1">4</text>
<text x="45.7" y="205.6">10</text>
<text x="46.3" y="208.1">9</text>
<text x="64" y="205.6">5</text>
<text x="55.7" y="215.4" transform="rotate(-90 55.7 215.4)">7</text>
<text x="64" y="210.7">3</text>
<text x="148.5" y="236.1">1</text>
<text x="154.8" y="239.5" transform="rotate(-90 154.8 239.5)">3</text>
<text x="159.9" y="236.1">2</text>
<text x="316.1" y="236.1">1</text>
<text x="322.4" y="239.5" transform="rotate(-90 322.4 239.5)">3</text>
<text x="327.6" y="236.1">2</text>
<text x="97.1" y="269.1">1</text>
<text x="104" y="266.2" transform="rotate(-90 104 266.2)">3</text>
<text x="156.1" y="264">1</text>
<text x="162.4" y="267.4" transform="rotate(-90 162.4 267.4)">3</text>
<text x="167.5" y="264">2</text>
<text x="322.5" y="266.6">10</text>
<text x="335.8" y="269.1">2</text>
<text x="335.8" y="264">9</text>
<text x="104" y="273.8" transform="rotate(-90 104 273.8)">2</text>
<text x="330.1" y="273.8" transform="rotate(-90 330.1 273.8)">1</text>
<text x="46.3" y="297">6</text>
<text x="59" y="294.5">7</text>
<text x="111.6" y="296.6" transform="rotate(-90 111.6 296.6)">8</text>
<text x="322.4" y="296.6" transform="rotate(-90 322.4 296.6)">3</text>
</g>
</svg>
